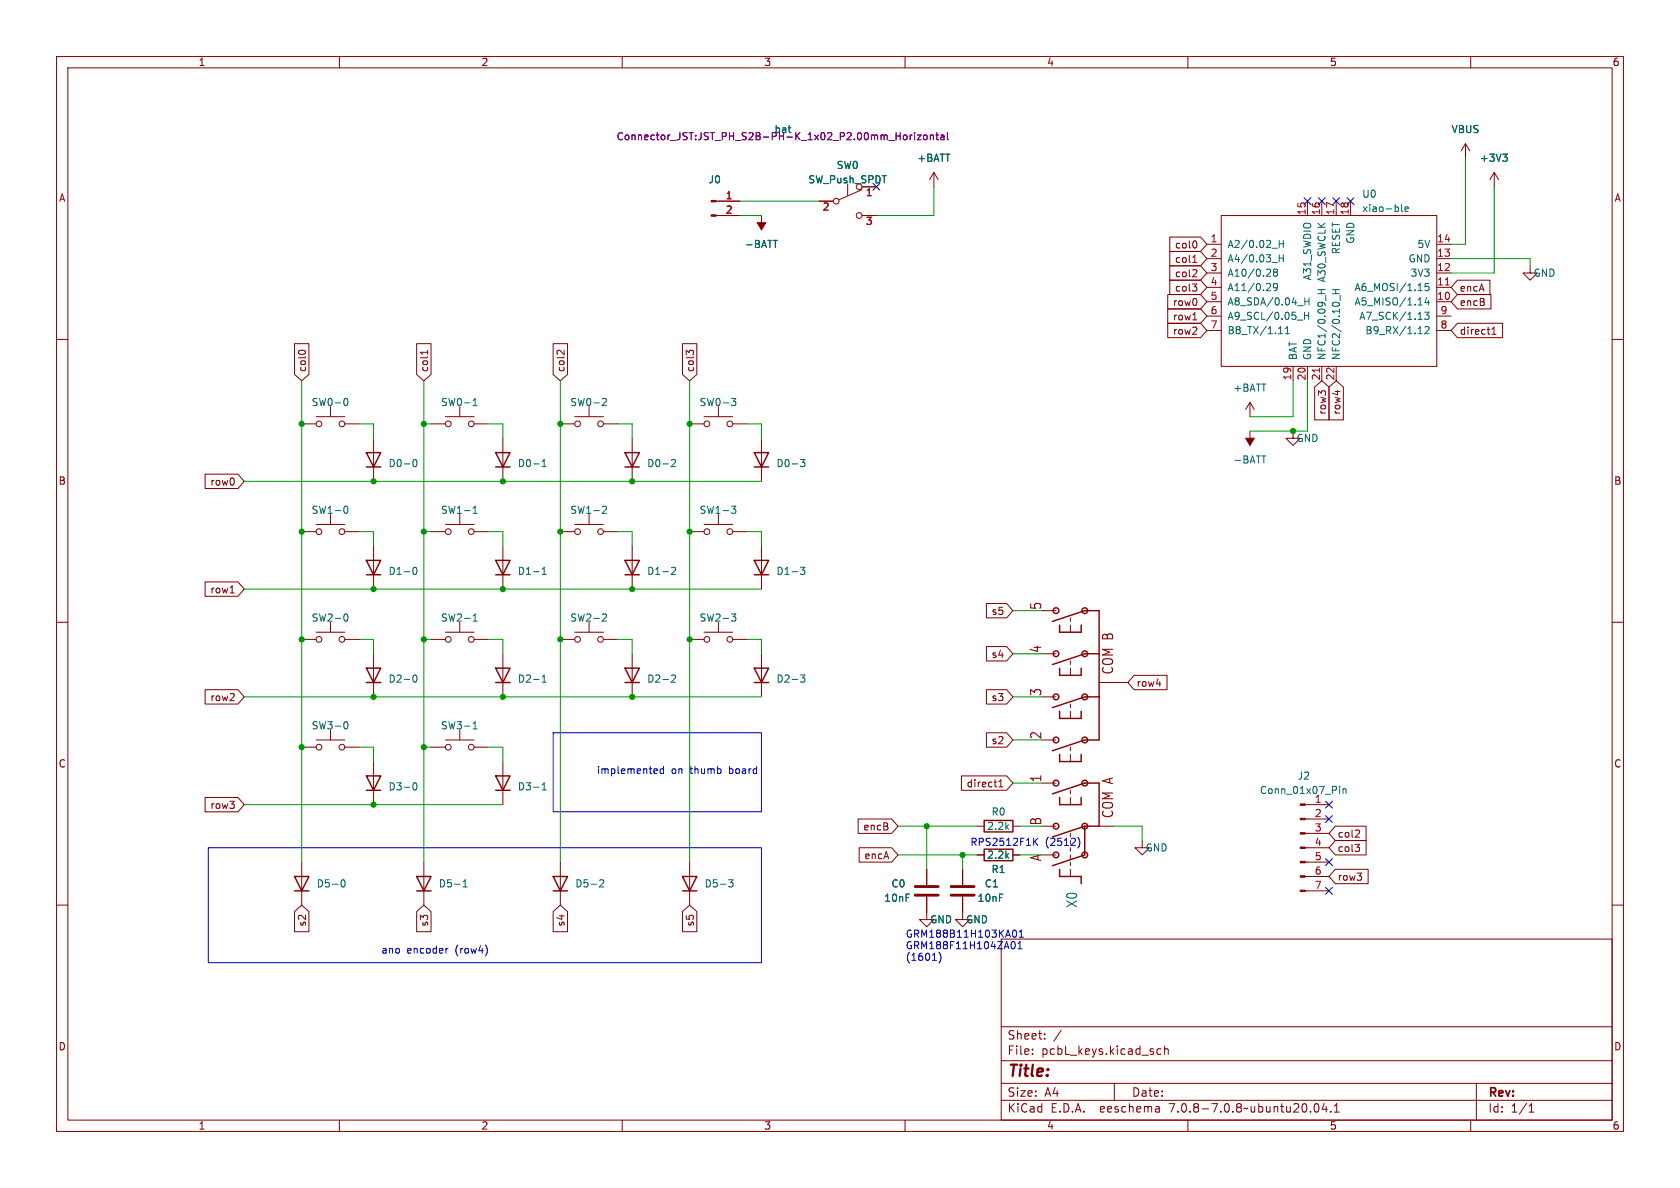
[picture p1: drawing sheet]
<svg xmlns="http://www.w3.org/2000/svg" width="297mm" height="210mm" viewBox="0 0 297 210" stroke-linecap="round" stroke-linejoin="round" font-family="sans-serif">
<g fill="none" stroke="#840000" stroke-width=".18">
<path d="M10 10h277v190h-277zM12 12h273v186h-273zM60 10v2M110 10v2M160 10v2M210 10v2M260 10v2M126.6 35.6h4.2M126.6 38.1h4.2M134.6 38.1v2.5M144.8 35.6h2.5M149.9 32.5v2"/>
<path d="M152.4 33.5l-4.1 1.8M152.4 38.1h2.5M165.1 30.5l-.8 1.3M165.1 30.5v2.5M165.1 30.5l.8 1.3M215.9 38.1h38.1v26.7h-38.1zM231.1 35.6v2.5M233.7 35.6v2.5M236.2 35.6v2.5M238.8 35.6v2.5M259.1 25.4l-.8 1.3M259.1 25.4v2.5"/>
<path d="M259.1 25.4l.7 1.3M264.2 30.5l-.8 1.3M264.2 30.5v2.5M264.2 30.5l.7 1.3M10 60h2M206.4 57.1h5.8l1.2 1.3-1.2 1.3h-5.8zM206.4 54.6h5.8l1.2 1.3-1.2 1.3h-5.8zM206.4 52.1h5.8l1.2 1.2-1.2 1.3h-5.8zM206.8 47h5.4l1.2 1.3-1.2 1.2h-5.4zM206.8 44.4h5.4l1.2 1.3-1.2 1.3h-5.4zM206.8 49.5h5.4l1.2 1.3-1.2 1.3h-5.4zM206.8 41.9h5.4l1.2 1.3-1.2 1.3h-5.4z"/>
<path d="M210.8 50.2h.8l-.4 .5M210.9 46.4h.7M210.9 56.6h.7M211.1 45.3l.1-.2v1.3M211.3 47.7l.3 .2-.1 .3-.7 .7h.8M211.3 50.7l.3 .2v.3l-.3 .3M211.4 42.6l.2 .5-.2 .7M213.4 43.2h2.5M213.4 53.3h2.5M213.4 50.8h2.5M213.4 48.3h2.5M213.4 45.7h2.5"/>
<path d="M213.4 55.9h2.5M213.4 58.4h2.5M254 43.2h2.5M254 53.3h2.5M254 50.8h2.5M254 48.3h2.5M254 45.7h2.5M254 55.9h2.5M254 58.4h2.5M257.7 49.5h5.7v2.6h-5.7l-1.2-1.3zM257.7 57.1h7.9v2.6h-7.9l-1.2-1.3zM257.7 52.1h5.9v2.5h-5.9l-1.2-1.3z"/>
<path d="M263.8 59.1h.7M263.8 58.2l.3-.4v1.3M270.5 47v1.3h1.3l-1.3 1.2-1.3-1.2h1.3M285 60h2M52.1 60.8h2.5v5.4l-1.3 1.1-1.2-1.1zM52.8 62.1l.4-.2 .7 .2M53.3 74.9h2.6M55.9 73.7h5.1M58.4 71.9v1.8M61 74.9h2.5M66 77.5v7.6M73.7 60.8h2.5v5.4l-1.3 1.1-1.2-1.1z"/>
<path d="M75.6 61.9v.7M75.6 62.3h-1.3l.2 .1M76.2 74.9h2.5M78.7 73.7h5.1M81.3 71.9v1.8M83.8 74.9h2.6M88.9 77.5v7.6M97.8 60.8h2.5v5.4l-1.2 1.1-1.3-1.1zM99.1 74.9h2.5M99.7 61.9v.8l-.7-.7-.3-.1-.2 .3M101.6 73.7h5.1M104.1 71.9v1.8"/>
<path d="M106.7 74.9h2.5M111.8 77.5v7.6M120.6 60.8h2.6v5.4l-1.3 1.1-1.3-1.1zM121.8 62.3l-.5-.4v.8M121.8 62.2l.2-.3h.3l.3 .3M121.9 74.9h2.6M124.5 73.7h5M127 71.9v1.8M129.5 74.9h2.6M134.6 77.5v7.6M221 71.1v2.6M221 76.2v2.5"/>
<path d="M221 71.1l-.8 1.3M221 71.1l.7 1.3M228.6 76.2v1.3h1.3l-1.3 1.2-1.3-1.2h1.3M228.6 64.8v2.5M231.1 64.8v2.5M232.4 68.4l1.3-1.1 1.3 1.1v5.8h-2.6zM233.7 64.8v2.5M234.9 68.4l1.3-1.1 1.3 1.1v5.8h-2.6zM236.2 64.8v2.5M236.5 69v.8M36.3 83.8h5.8l1.1 1.3-1.1 1.3h-5.8zM53.3 94h2.6"/>
<path d="M55.9 92.7h5.1M58.4 90.9v1.8M61 94h2.5M66 96.5v7.6M76.2 94h2.5M78.7 92.7h5.1M81.3 90.9v1.8M83.8 94h2.6M88.9 96.5v7.6M99.1 94h2.5M101.6 92.7h5.1M104.1 90.9v1.8"/>
<path d="M106.7 94h2.5M111.8 96.5v7.6M121.9 94h2.6M124.5 92.7h5M127 90.9v1.8M129.5 94h2.6M134.6 96.5v7.6M10 110h2M36.3 102.9h5.8l1.1 1.2-1.1 1.3h-5.8zM40.7 104.8h.7M53.3 113h2.6M55.9 111.8h5.1"/>
<path d="M58.4 110v1.8M61 113h2.5M66 115.6v7.6M76.2 113h2.5M78.7 111.8h5.1M81.3 110v1.8M83.8 113h2.6M88.9 115.6v7.6M99.1 113h2.5M101.6 111.8h5.1M104.1 110v1.8M106.7 113h2.5"/>
<path d="M111.8 115.6v7.6M121.9 113h2.6M124.5 111.8h5M127 110v1.8M129.5 113h2.6M134.6 115.6v7.6M174.4 106.7h3.6l1.1 1.3-1.1 1.2h-3.6zM174.4 114.3h3.6l1.1 1.3-1.1 1.2h-3.6zM184.1 115.6h2.6M184.1 108h2.6M189.2 109.2v.7M189.2 110.5v1.3"/>
<path d="M189.2 116.8v.7M189.2 118.1v1.3M200.5 119.4h5.8v2.5h-5.8l-1.1-1.2zM285 110h2M36.3 121.9h5.8l1.1 1.3-1.1 1.3h-5.8zM53.3 132.1h2.6M55.9 130.8h5.1M58.4 129v1.8M61 132.1h2.5M66 134.6v7.6M76.2 132.1h2.5M78.7 130.8h5.1"/>
<path d="M81.3 129v1.8M83.8 132.1h2.6M88.9 134.6v7.6M170 137.2h8l1.1 1.2-1.1 1.3h-8zM174.4 129.5h3.6l1.1 1.3-1.1 1.3h-3.6zM174.4 121.9h3.6l1.1 1.3-1.1 1.3h-3.6zM176.6 139.1h.7M176.6 138.2l.3-.4v1.3M184.1 138.4h2.6M184.1 130.8h2.6M184.1 123.2h2.6M189.2 124.5v.6"/>
<path d="M189.2 125.7v1.3M189.2 132.1v.6M189.2 133.4v1.2M189.2 139.7v.6M194.3 120.7h5.1M204.4 120.9h.8M10 160h2M36.3 141h5.8l1.1 1.2-1.1 1.3h-5.8zM53.3 152.4v7.6M74.9 152.4v7.6M99.1 152.4v7.6M121.9 152.4v7.6"/>
<path d="M151.7 144.8h5.9l1.1 1.3-1.1 1.2h-5.9zM151.9 149.9h5.7l1.1 1.2-1.1 1.3h-5.7zM163.8 158.5v4.1h1.3l-1.3 1.2-1.2-1.2h1.2M163.8 153.7v2.8M170.2 158.5v4.1h1.2l-1.2 1.2-1.3-1.2h1.3M170.2 153.7v2.8M172.7 151.1h1.3M172.7 146.1h1.3M179.1 151.1h1.2M179.1 146.1h1.2M184.1 151.1h2.6M184.1 146.1h2.6"/>
<path d="M189.2 141v1.2M189.2 147.3v.7M189.2 151.1v.7M189.2 152.4v.6M189.2 153.7v1.2M194.3 146.1h2.5M201.9 148.6v1.3h1.3l-1.3 1.2-1.2-1.2h1.2M230.7 157.5h4.2M230.7 154.9h4.2M230.7 152.4h4.2M230.7 149.9h4.2M230.7 147.3h4.2"/>
<path d="M230.7 144.8h4.2M230.7 142.2h4.2M236.1 148.6h5.4v2.5h-5.4l-1.2-1.2zM236.1 153.7h5.8v2.5h-5.8l-1.2-1.3zM236.1 146h5.4v2.6h-5.4l-1.2-1.3zM239.6 149.3h.7l-.4 .4M240.1 149.7l.2 .3v.3l-.2 .2M240.1 146.7l.2 .3v.3l-.7 .7h.7M285 160h2M52.1 161.1l1.2-1.1 1.3 1.1v3.6h-2.5zM73.7 161.1l1.2-1.1 1.3 1.1v3.6h-2.5zM97.8 161.1l1.3-1.1 1.2 1.1v3.6h-2.5z"/>
<path d="M120.6 161.1l1.3-1.1 1.3 1.1v3.6h-2.6zM177 166h108v32h-108zM60 198v2M110 198v2M160 198v2M177 194.5h108M177 191.5h108M177 187.5h108M177 181.5h108M182.5 186.3v.1M182.5 185.5v.1M184.7 183.6v.1"/>
<path d="M184.7 182.8v.1M187.6 182.1l-1.3 2M197 191.5v3M204.5 186.1l.3 .3 .4-.1M204.9 195.7l.1 .9M205 196.5l-.2 .1M205 196h-.2M205.2 185.5l-.4-.1-.3 .3M205.9 185.5l.2-.1 .4 .1v.9M205.9 184.9v1.5M210 198v2M232.5 195.2l.2-.1a.81 .81 0 0 1 .6 .6 .81 .81 0 0 1-.3 .8l-.2 .1a.81 .81 0 0 1-.3-1.4z"/>
<path d="M234.1 195l-.4 1.1h1M234.5 195.6v1M235.2 196.5v.1M235.9 196.6h.8M235.9 195.5l.4-.4v1.5M260 198v2M261 191.5v6.5M270.3 196.6h.9M270.3 195.5l.4-.4v1.5"/>
<circle cx="147.8" cy="35.6" r=".51"/>
<circle cx="151.9" cy="38.1" r=".51"/>
<circle cx="151.9" cy="33" r=".51"/>
<circle cx="56.4" cy="74.9" r=".51"/>
<circle cx="60.5" cy="74.9" r=".51"/>
<circle cx="79.2" cy="74.9" r=".51"/>
<circle cx="83.3" cy="74.9" r=".51"/>
<circle cx="102.1" cy="74.9" r=".51"/>
<circle cx="106.2" cy="74.9" r=".51"/>
<circle cx="125" cy="74.9" r=".51"/>
<circle cx="129" cy="74.9" r=".51"/>
<circle cx="56.4" cy="94" r=".51"/>
<circle cx="60.5" cy="94" r=".51"/>
<circle cx="79.2" cy="94" r=".51"/>
<circle cx="83.3" cy="94" r=".51"/>
<circle cx="102.1" cy="94" r=".51"/>
<circle cx="106.2" cy="94" r=".51"/>
<circle cx="125" cy="94" r=".51"/>
<circle cx="129" cy="94" r=".51"/>
<circle cx="56.4" cy="113" r=".51"/>
<circle cx="60.5" cy="113" r=".51"/>
<circle cx="79.2" cy="113" r=".51"/>
<circle cx="83.3" cy="113" r=".51"/>
<circle cx="102.1" cy="113" r=".51"/>
<circle cx="106.2" cy="113" r=".51"/>
<circle cx="125" cy="113" r=".51"/>
<circle cx="129" cy="113" r=".51"/>
<circle cx="56.4" cy="132.1" r=".51"/>
<circle cx="60.5" cy="132.1" r=".51"/>
<circle cx="79.2" cy="132.1" r=".51"/>
<circle cx="83.3" cy="132.1" r=".51"/>
</g>
<g fill="none" stroke="#840000" stroke-width=".25">
<path d="M64.8 99.1h2.5l-1.3 2.5zM64.8 80h2.5l-1.3 2.6zM64.8 82.6h2.5M87.6 99.1h2.6l-1.3 2.5zM87.6 80h2.6l-1.3 2.6zM87.6 82.6h2.6M110.5 99.1h2.5l-1.2 2.5zM110.5 80h2.5l-1.2 2.6zM110.5 82.6h2.5M133.3 80h2.6l-1.3 2.6zM133.3 99.1h2.6l-1.3 2.5zM133.3 82.6h2.6"/>
<path d="M64.8 118.1h2.5l-1.3 2.6zM64.8 101.6h2.5M87.6 118.1h2.6l-1.3 2.6zM87.6 101.6h2.6M110.5 118.1h2.5l-1.2 2.6zM110.5 101.6h2.5M133.3 118.1h2.6l-1.3 2.6zM133.3 101.6h2.6M186.1 109.9l5.7-1.9h2.5v22.8h-2.5l-5.7 1.9M187.3 110.5v1.3h3.8v-1.3M187.3 118.1v1.3h3.8v-1.3M194.3 115.6h-2.5l-5.7 1.9"/>
<path d="M64.8 137.2h2.5l-1.3 2.5zM64.8 120.7h2.5M64.8 139.7h2.5M87.6 137.2h2.6l-1.3 2.5zM87.6 120.7h2.6M87.6 139.7h2.6M110.5 120.7h2.5M133.3 120.7h2.6M187.3 125.7v1.3h3.8v-1.3M187.3 133.4v1.2h3.8v-1.2M194.3 123.2h-2.5l-5.7 1.9M52.1 154.9h2.5l-1.3 2.6z"/>
<path d="M52.1 157.5h2.5M73.7 154.9h2.5l-1.3 2.6zM73.7 157.5h2.5M97.8 154.9h2.5l-1.2 2.6zM97.8 157.5h2.5M120.6 154.9h2.6l-1.3 2.6zM120.6 157.5h2.6M174 150.1h5.1v2h-5.1zM174 145h5.1v2.1h-5.1zM186.1 140.3l5.7-1.9h2.5v7.7h-2.5M187.3 141v1.2h3.8v-1.2M187.3 153.7v1.2h3.8v1.3"/>
<path d="M191.8 146.1v5l-5.7 1.9M191.8 146.1l-5.7 1.9"/>
<circle cx="186.7" cy="115.6" r=".51"/>
<circle cx="186.7" cy="108" r=".51"/>
<circle cx="191.8" cy="108" r=".51"/>
<circle cx="191.8" cy="115.6" r=".51"/>
<circle cx="186.7" cy="123.2" r=".51"/>
<circle cx="186.7" cy="130.8" r=".51"/>
<circle cx="186.7" cy="138.4" r=".51"/>
<circle cx="191.8" cy="123.2" r=".51"/>
<circle cx="191.8" cy="138.4" r=".51"/>
<circle cx="191.8" cy="130.8" r=".51"/>
<circle cx="186.7" cy="146.1" r=".51"/>
<circle cx="186.7" cy="151.1" r=".51"/>
<circle cx="191.8" cy="146.1" r=".51"/>
<circle cx="191.8" cy="151.1" r=".51"/>
</g>
<g fill="none" stroke="#006464" stroke-width=".18">
<path d="M247.8 36.1v1.1l.2 .2M248.4 37l.6-.1-.1-.3h-.3l-.2 .1v.6h.5M265.7 27.2h.8l-.5 .5M266.2 27.7l.3 .3v.3l-.3 .2M136.7 42.5h.7M224.5 50.2l.1 .2v.3l-.8 .7h.8M224.5 47.6l.1 .2v.3l-.8 .7h.8M224.9 43.9h.9M224.9 46.4h.9M225.4 48.1l-.3 .3 .1 .3 .2 .1h.3l.1-.2v-.2l-.2-.3M225.4 48.1l-.3-.2 .3-.3h.2l.2 .2-.2 .3M225.4 48.1h.2"/>
<path d="M225.8 50.7l-.2 .2-.4-.1-.1-.1 .1-.5 .4-.1 .2 .1a.84 .84 0 0 1-.3 1.2h-.3M226 59h.8M226.1 42.5v1.3M226.1 45v1.3M226.1 43.1h.8M226.1 45.6h.8M226.9 42.5v1.3M226.9 45v1.3M227.2 59h.8M227.2 58.1l.4-.4v1.3M229.4 56.6h.9M229.4 54h1"/>
<path d="M230.6 55.2v1.3M230.6 55.8h.7M230.7 52.6v1.3M230.7 53.3h.7M231.3 55.2v1.3M231.4 52.6v1.3M233 51.9h1.3M233 51.2h1.3M233.6 51.2v.7M234.4 52.2v1M235.5 51.9h1.3M235.5 51.2h1.3"/>
<path d="M236.1 51.2v.7M236.9 52.2v1M250.7 59h.7M251.9 55.2h.7l-.4 .5 .4 .1v.5l-.2 .2-.5-.2M251.9 57.9l.5-.2 .2 .4-.7 .9h.7M252.2 52.6l-.3 .9h.8M252.5 53.1v.8M252.6 50.1h-.6l-.1 .6 .2-.1 .4 .1 .1 .1v.5l-.2 .1-.5-.1M60.9 70.6l.2-.2a.68 .68 0 0 1 .4 .7 .68 .68 0 0 1-.4 .6l-.2-.1M83.6 71.7h.8M83.6 70.8l.4-.4v1.3M106.6 70.5l.4-.1 .2 .4-.8 .9h.8"/>
<path d="M129.3 70.4h.8l-.4 .5 .3 .1 .1 .5-.3 .2h-.3M60.9 89.6l.2-.1a.68 .68 0 0 1 .4 .6 .68 .68 0 0 1-.4 .6l-.2-.1M73.2 81.3l.1-.1a.68 .68 0 0 1 .4 .7 .68 .68 0 0 1-.4 .6 .84 .84 0 0 1-.1-1.2zM83.6 89.8l.4-.3v1.2M83.6 90.7h.8M95.8 81.6l.4-.4v1.3M95.8 82.5h.8M106.6 89.5h.4l.2 .3-.8 .9h.8M118.7 81.3l.5-.1 .2 .4-.8 .9h.8M129.3 89.5h.8l-.4 .5 .3 .1 .1 .4-.3 .2h-.3M141.5 81.2h.8l-.4 .5 .3 .1v.6l-.2 .1-.5-.1M223.1 80.6h.7"/>
<path d="M60.9 108.7l.2-.2a.68 .68 0 0 1 .4 .7 .68 .68 0 0 1-.4 .6l-.2-.1M73.2 119.4l.1-.1a.68 .68 0 0 1 .4 .7 .68 .68 0 0 1-.4 .6 .84 .84 0 0 1-.1-1.2zM73.2 100.3h.1a.68 .68 0 0 1 .4 .6 .68 .68 0 0 1-.4 .6 .84 .84 0 0 1-.1-1.2zM83.6 108.9l.4-.4v1.3M83.6 109.8h.8M95.8 100.6l.4-.3v1.2M95.8 119.7l.4-.4v1.3M95.8 101.5h.8M106.6 108.6l.4-.1 .2 .4-.8 .9h.8M118.7 119.4l.5-.1 .2 .4-.8 .9h.8M118.7 100.4l.5-.1 .2 .3-.8 .9h.8M129.3 108.5h.8l-.4 .5 .3 .1 .1 .5-.3 .2h-.3"/>
<path d="M141.5 119.3h.8l-.4 .5 .3 .1v.6l-.2 .1-.5-.1M141.5 100.3h.8l-.4 .5 .3 .1v.5l-.2 .1-.5-.1M60.9 127.7l.2-.1a.68 .68 0 0 1 .4 .6 .68 .68 0 0 1-.4 .6l-.2-.1M73.2 138.4h.1a.68 .68 0 0 1 .4 .6 .68 .68 0 0 1-.4 .6 .84 .84 0 0 1-.1-1.2zM83.6 128.8h.8M83.6 127.9l.4-.3v1.2M95.8 120.6h.8M95.8 138.7l.4-.3v1.2M95.8 139.6h.8M236.8 139v.1M236.8 139.4v.9M237.4 139.4v.9"/>
<path d="M237.4 139.6l.2-.2 .3 .1 .1 .8M60.5 155.6l.1-.1a.68 .68 0 0 1 .4 .7 .68 .68 0 0 1-.4 .6 .84 .84 0 0 1-.1-1.2zM81.9 156.8h.7M81.9 155.9l.3-.4v1.3M106 155.6l.5-.1 .2 .4-.8 .9h.8M128.8 155.5h.8l-.4 .5 .3 .1v.6l-.2 .1-.5-.1"/>
</g>
<path d="M255.5 50.4h.7M233.3 65.1v.7" fill="none" stroke="#a90000" stroke-width=".18"/>
<g fill="#840000" stroke="#840000" stroke-width=".18">
<path d="M125.7 38h.9v.2h-.9z"/>
<path d="M125.7 35.4h.9v.3h-.9z"/>
<path d="M133.9 39.4h1.5l-.8 1.2z"/>
<path d="M220.2 77.5h1.5l-.7 1.2z"/>
<path d="M229.9 157.4h.8v.2h-.8z"/>
<path d="M229.9 154.8h.8v.3h-.8z"/>
<path d="M229.9 152.3h.8v.2h-.8z"/>
<path d="M229.9 149.7h.8v.3h-.8z"/>
<path d="M229.9 147.2h.8v.2h-.8z"/>
<path d="M229.9 144.7h.8v.2h-.8z"/>
<path d="M229.9 142.1h.8v.3h-.8z"/>
</g>
<g fill="none" stroke="#840084" stroke-width=".18">
<path d="M160.1 23.9l.3 .2v.4l-.3 .2M160.9 23.9v.8M161.3 23.9l-.4 .2M161.7 23.4v.2M161.7 23.9v.8M162.2 23.9h.6l-.6 .8h.6M163.3 24l.2-.1 .4 .1v.5l-.1 .1-.3 .1-.2-.1zM164.5 24l.1-.1h.3l.1 .8M164.5 23.9v.8M165.4 23.9h.5M165.6 23.4v1.1l.3 .2M166.3 23.9h.5l.1 .8"/>
<path d="M166.9 24.2h-.4l-.2 .2 .2 .3 .4-.1M167.5 23.4v1.1l.2 .2"/>
</g>
<path d="M161.8 156.7h4.1M161.8 158.2h4.1M168.1 156.7h4.1M168.1 158.2h4.1" fill="none" stroke="#840000" stroke-width=".51"/>
<g fill="none" stroke="#0000c2" stroke-width=".18">
<path d="M97.8 129.5h36.8v14h-36.8zM116 135.9l.2 .3-.6 .1M116.2 136.7h-.2M117.3 135.5v1.2M117.3 136l-.4-.1-.2 .2 .1 .6h.5M36.8 149.9h97.8v20.3h-97.8zM182.9 148.7l.6 .7M183.5 148.2l-.8 .7M190.5 148a1.46 1.46 0 0 1 0 1.9M79.2 167.6l-.3 .2M86.1 167.6v.8M166 168.4a1.47 1.47 0 0 1 0 1.9"/>
<path d="M178.9 166.6l.1-.1a.68 .68 0 0 1 .5 .6 .68 .68 0 0 1-.5 .6l-.1-.1M179 164.6l.3-.2a.68 .68 0 0 1 .4 .6 .68 .68 0 0 1-.4 .7l-.3-.3M180 167.7h.7M180 166.8l.3-.3v1.2M180.2 165.7h.7M180.2 164.8l.4-.4v1.3"/>
</g>
<g fill="none" stroke="#009600" stroke-width=".18">
<path d="M130.8 38.1h3.8M130.8 35.6h14M165.1 33v5.1h-10.2M259.1 27.9v15.3h-2.6M264.2 33v15.3h-7.7M256.5 45.7h14v1.3M53.3 67.3v85.1M63.5 74.9h2.5v2.6M74.9 67.3v85.1M74.9 74.9h1.3M86.4 74.9h2.5v2.6M99.1 67.3v85.1"/>
<path d="M109.2 74.9h2.6v2.6M121.9 67.3v85.1M132.1 74.9h2.5v2.6M228.6 67.3v6.4h-7.6M231.1 67.3v8.9h-10.1M43.2 85.1h91.4M63.5 94h2.5v2.5M74.9 94h1.3M86.4 94h2.5v2.5M109.2 94h2.6v2.5M132.1 94h2.5v2.5M43.2 104.1h91.4"/>
<path d="M63.5 113h2.5v2.6M74.9 113h1.3M86.4 113h2.5v2.6M109.2 113h2.6v2.6M132.1 113h2.5v2.6M179.1 108h5M179.1 115.6h5M43.2 123.2h91.4M63.5 132.1h2.5v2.5M74.9 132.1h1.3M86.4 132.1h2.5v2.5M179.1 123.2h5"/>
<path d="M179.1 138.4h5M179.1 130.8h5M43.2 142.2h45.7M158.7 151.1h14M158.7 146.1h14M163.8 146.1v7.6M170.2 151.1v2.6M180.3 151.1h3.8M180.3 146.1h3.8M196.8 146.1h5.1v2.5"/>
</g>
<g fill="none" stroke="#000084" stroke-width=".18">
<path d="M154.3 32.4l1.2 1.2M155.5 32.4l-1.2 1.2M230.5 35l1.2 1.2M231.7 35l-1.2 1.2M233.1 35l1.2 1.2M234.3 35l-1.2 1.2M235.6 35l1.2 1.2M236.8 35l-1.2 1.2M238.2 35l1.2 1.2M239.4 35l-1.2 1.2M234.3 141.6l1.3 1.2M234.3 144.2l1.3 1.2"/>
<path d="M234.3 151.8l1.3 1.2M234.3 156.9l1.3 1.2M235.6 141.6l-1.3 1.2M235.6 144.2l-1.3 1.2M235.6 151.8l-1.3 1.2M235.6 156.9l-1.3 1.2"/>
</g>
<g fill="#009600" stroke="#009600" stroke-width=".18">
<circle cx="74.9" cy="94" r=".46"/>
<circle cx="66" cy="85.1" r=".46"/>
<circle cx="66" cy="104.1" r=".46"/>
<circle cx="88.9" cy="123.2" r=".46"/>
<circle cx="53.3" cy="74.9" r=".46"/>
<circle cx="74.9" cy="74.9" r=".46"/>
<circle cx="53.3" cy="94" r=".46"/>
<circle cx="228.6" cy="76.2" r=".46"/>
<circle cx="111.8" cy="85.1" r=".46"/>
<circle cx="121.9" cy="94" r=".46"/>
<circle cx="88.9" cy="85.1" r=".46"/>
<circle cx="121.9" cy="74.9" r=".46"/>
<circle cx="99.1" cy="74.9" r=".46"/>
<circle cx="170.2" cy="151.1" r=".46"/>
<circle cx="163.8" cy="146.1" r=".46"/>
<circle cx="53.3" cy="113" r=".46"/>
<circle cx="66" cy="123.2" r=".46"/>
<circle cx="74.9" cy="113" r=".46"/>
<circle cx="99.1" cy="113" r=".46"/>
<circle cx="66" cy="142.2" r=".46"/>
<circle cx="53.3" cy="132.1" r=".46"/>
<circle cx="74.9" cy="132.1" r=".46"/>
<circle cx="111.8" cy="104.1" r=".46"/>
<circle cx="121.9" cy="113" r=".46"/>
<circle cx="88.9" cy="104.1" r=".46"/>
<circle cx="99.1" cy="94" r=".46"/>
<circle cx="111.8" cy="123.2" r=".46"/>
</g>
<text font-size="2.8" fill="#840000" x="178" y="190.9">Title:</text>
<g font-size="2.5" fill="#840000">
<text x="184.3" y="108" transform="rotate(-90 184.3 108)">5</text>
<text x="184.3" y="115.6" transform="rotate(-90 184.3 115.6)">4</text>
<text x="197" y="119.4" transform="rotate(-90 197 119.4)">COM B</text>
<text x="184.3" y="123.2" transform="rotate(-90 184.3 123.2)">3</text>
<text x="184.3" y="130.8" transform="rotate(-90 184.3 130.8)">2</text>
<text x="184.3" y="138.4" transform="rotate(-90 184.3 138.4)">1</text>
<text x="184.3" y="146.1" transform="rotate(-90 184.3 146.1)">B</text>
<text x="197" y="144.8" transform="rotate(-90 197 144.8)">COM A</text>
<text x="184.3" y="152.4" transform="rotate(-90 184.3 152.4)">A</text>
</g>
<text font-size="2.5" fill="#006464" x="190.6" y="160.6" transform="rotate(-90 190.6 160.6)">X0</text>
<g font-size="2.1" fill="#840000">
<text x="178" y="184">Sheet:</text>
<text x="178" y="186.7">File:</text>
<text x="184.1" y="186.7">pcbL_keys.kicad_sch</text>
<text x="178" y="196.9">KiCad</text>
<text x="178" y="194.1">Size:</text>
<text x="184.7" y="194.1">A4</text>
<text x="185.7" y="196.9">E.D.A.</text>
<text x="194.6" y="196.9">eeschema</text>
<text x="200" y="194.1">Date:</text>
<text x="207" y="196.9">7.0.8-7.0.8~ubuntu20.04.1</text>
<text x="263" y="194.3">Rev:</text>
<text x="263" y="196.9">Id:</text>
<text x="267.1" y="196.9">1/1</text>
</g>
<g font-size="1.8" fill="#840000">
<text x="35" y="11.9">1</text>
<text x="85" y="11.9">2</text>
<text x="135" y="11.9">3</text>
<text x="185" y="11.9">4</text>
<text x="235" y="11.9">5</text>
<text x="285" y="11.9">6</text>
<text x="10.3" y="35.9">A</text>
<text x="142.8" y="32.6">SW_Push_SPDT</text>
<text x="285.3" y="35.9">A</text>
<text x="207.6" y="46.7">col1</text>
<text x="207.6" y="44.1">col0</text>
<text x="207.6" y="49.2">col2</text>
<text x="207.6" y="51.8">col3</text>
<text x="258" y="51.8">encA</text>
<text x="207.3" y="59.4">row2</text>
<text x="207.3" y="56.8">row1</text>
<text x="207.3" y="54.3">row0</text>
<text x="258" y="59.4">direct1</text>
<text x="258" y="54.3">encB</text>
<text x="54.3" y="65.9" transform="rotate(-90 54.3 65.9)">col0</text>
<text x="75.9" y="65.9" transform="rotate(-90 75.9 65.9)">col1</text>
<text x="100" y="65.9" transform="rotate(-90 100 65.9)">col2</text>
<text x="122.9" y="65.9" transform="rotate(-90 122.9 65.9)">col3</text>
<text x="234.6" y="73.4" transform="rotate(-90 234.6 73.4)">row3</text>
<text x="237.2" y="73.4" transform="rotate(-90 237.2 73.4)">row4</text>
<text x="10.3" y="85.9">B</text>
<text x="37.1" y="86">row0</text>
<text x="285.3" y="85.9">B</text>
<text x="37.1" y="105.1">row1</text>
<text x="175.2" y="108.9">s5</text>
<text x="175.2" y="116.5">s4</text>
<text x="37.1" y="124.1">row2</text>
<text x="175.2" y="124.1">s3</text>
<text x="200.8" y="121.6">row4</text>
<text x="175.2" y="131.8">s2</text>
<text x="10.3" y="135.9">C</text>
<text x="285.3" y="135.9">C</text>
<text x="37.1" y="143.2">row3</text>
<text x="170.8" y="139.4">direct1</text>
<text x="152.5" y="147">encB</text>
<text x="236.4" y="148.3">col2</text>
<text x="152.7" y="152.1">encA</text>
<text x="236.4" y="150.8">col3</text>
<text x="236.4" y="155.9">row3</text>
<text x="54.3" y="163.9" transform="rotate(-90 54.3 163.9)">s2</text>
<text x="75.9" y="163.9" transform="rotate(-90 75.9 163.9)">s3</text>
<text x="100" y="163.9" transform="rotate(-90 100 163.9)">s4</text>
<text x="122.9" y="163.9" transform="rotate(-90 122.9 163.9)">s5</text>
<text x="10.3" y="185.9">D</text>
<text x="285.3" y="185.9">D</text>
<text x="35" y="199.9">1</text>
<text x="85" y="199.9">2</text>
<text x="135" y="199.9">3</text>
<text x="185" y="199.9">4</text>
<text x="235" y="199.9">5</text>
<text x="285" y="199.9">6</text>
</g>
<g font-size="1.8" fill="#840084">
<text x="136.8" y="23.7">bat</text>
<text x="108.9" y="25">Connector_JST:JST_PH_S2B-PH-K_1x02_P2.00mm_Horizontal</text>
</g>
<g font-size="1.8" fill="#006464">
<text x="256.5" y="23.7">VBUS</text>
<text x="162.1" y="28.8">+BATT</text>
<text x="261.5" y="28.8">+3V3</text>
<text x="125.2" y="32.6">J0</text>
<text x="147.8" y="30.1">SW0</text>
<text x="240.7" y="35.2">U0</text>
<text x="240.7" y="37.7">xiao-ble</text>
<text x="131.6" y="44">-BATT</text>
<text x="216.9" y="44">A2/0.02_H</text>
<text x="216.9" y="46.6">A4/0.03_H</text>
<text x="237.1" y="45.1" transform="rotate(-90 237.1 45.1)">RESET</text>
<text x="239.6" y="43.2" transform="rotate(-90 239.6 43.2)">GND</text>
<text x="248.9" y="46.6">GND</text>
<text x="250.5" y="44">5V</text>
<text x="216.9" y="49.1">A10/0.28</text>
<text x="216.9" y="51.7">A11/0.29</text>
<text x="232" y="49.7" transform="rotate(-90 232 49.7)">A31_SWDIO</text>
<text x="234.5" y="50" transform="rotate(-90 234.5 50)">A30_SWCLK</text>
<text x="239.4" y="51.7">A6_MOSI/1.15</text>
<text x="249.3" y="49.1">3V3</text>
<text x="271" y="49.1">GND</text>
<text x="216.9" y="54.2">A8_SDA/0.04_H</text>
<text x="216.9" y="56.7">A9_SCL/0.05_H</text>
<text x="216.9" y="59.3">B8_TX/1.11</text>
<text x="239.4" y="54.2">A5_MISO/1.14</text>
<text x="240.2" y="56.7">A7_SCK/1.13</text>
<text x="241.3" y="59.3">B9_RX/1.12</text>
<text x="229.5" y="63.8" transform="rotate(-90 229.5 63.8)">BAT</text>
<text x="232" y="63.8" transform="rotate(-90 232 63.8)">GND</text>
<text x="234.5" y="63.8" transform="rotate(-90 234.5 63.8)">NFC1/0.09_H</text>
<text x="237.1" y="63.8" transform="rotate(-90 237.1 63.8)">NFC2/0.10_H</text>
<text x="55" y="72">SW0-0</text>
<text x="77.9" y="72">SW0-1</text>
<text x="100.7" y="72">SW0-2</text>
<text x="123.6" y="72">SW0-3</text>
<text x="217.9" y="69.4">+BATT</text>
<text x="68.6" y="82.8">D0-0</text>
<text x="91.4" y="82.8">D0-1</text>
<text x="114.3" y="82.8">D0-2</text>
<text x="137.2" y="82.8">D0-3</text>
<text x="217.9" y="82.1">-BATT</text>
<text x="229.1" y="78.3">GND</text>
<text x="55" y="91">SW1-0</text>
<text x="77.9" y="91">SW1-1</text>
<text x="100.7" y="91">SW1-2</text>
<text x="123.6" y="91">SW1-3</text>
<text x="68.6" y="101.8">D1-0</text>
<text x="91.4" y="101.8">D1-1</text>
<text x="114.3" y="101.8">D1-2</text>
<text x="137.2" y="101.8">D1-3</text>
<text x="55" y="110.1">SW2-0</text>
<text x="77.9" y="110.1">SW2-1</text>
<text x="100.7" y="110.1">SW2-2</text>
<text x="123.6" y="110.1">SW2-3</text>
<text x="68.6" y="120.9">D2-0</text>
<text x="91.4" y="120.9">D2-1</text>
<text x="114.3" y="120.9">D2-2</text>
<text x="137.2" y="120.9">D2-3</text>
<text x="55" y="129.1">SW3-0</text>
<text x="77.9" y="129.1">SW3-1</text>
<text x="68.6" y="139.9">D3-0</text>
<text x="91.4" y="139.9">D3-1</text>
<text x="222.6" y="140.6">Conn_01x07_Pin</text>
<text x="229.3" y="138">J2</text>
<text x="232.3" y="142">1</text>
<text x="174.4" y="146.9">2.2k</text>
<text x="175.2" y="144.4">R0</text>
<text x="174.4" y="152">2.2k</text>
<text x="175.2" y="154.5">R1</text>
<text x="202.4" y="150.7">GND</text>
<text x="55.9" y="157.1">D5-0</text>
<text x="77.5" y="157.1">D5-1</text>
<text x="101.6" y="157.1">D5-2</text>
<text x="124.5" y="157.1">D5-3</text>
<text x="156.2" y="159.6">10nF</text>
<text x="157.5" y="157.1">C0</text>
<text x="172.7" y="159.6">10nF</text>
<text x="174" y="157.1">C1</text>
<text x="164.3" y="163.4">GND</text>
<text x="170.7" y="163.4">GND</text>
</g>
<g font-size="1.8" fill="#a90000">
<text x="128.2" y="35.3">1</text>
<text x="153" y="35">1</text>
<text x="128.2" y="37.8">2</text>
<text x="145.3" y="37.5">2</text>
<text x="153" y="40.1">3</text>
<text x="230.9" y="38.1" transform="rotate(-90 230.9 38.1)">15</text>
<text x="233.4" y="38.1" transform="rotate(-90 233.4 38.1)">16</text>
<text x="236" y="38.1" transform="rotate(-90 236 38.1)">17</text>
<text x="238.5" y="38.1" transform="rotate(-90 238.5 38.1)">18</text>
<text x="213.9" y="42.9">1</text>
<text x="213.9" y="45.5">2</text>
<text x="254" y="45.5">13</text>
<text x="254" y="42.9">14</text>
<text x="213.9" y="48">3</text>
<text x="213.9" y="50.5">4</text>
<text x="213.9" y="53.1">5</text>
<text x="254" y="53.1">10</text>
<text x="254" y="50.5">11</text>
<text x="254" y="48">12</text>
<text x="213.9" y="55.6">6</text>
<text x="213.9" y="58.2">7</text>
<text x="254.6" y="58.2">8</text>
<text x="254.6" y="55.6">9</text>
<text x="228.3" y="67.4" transform="rotate(-90 228.3 67.4)">19</text>
<text x="230.9" y="67.4" transform="rotate(-90 230.9 67.4)">20</text>
<text x="233.4" y="67.4" transform="rotate(-90 233.4 67.4)">21</text>
<text x="236" y="67.4" transform="rotate(-90 236 67.4)">22</text>
<text x="232.3" y="144.5">2</text>
<text x="232.3" y="147.1">3</text>
<text x="232.3" y="149.6">4</text>
<text x="232.3" y="152.1">5</text>
<text x="232.3" y="154.7">6</text>
<text x="232.3" y="157.2">7</text>
</g>
<g font-size="1.8" fill="#0000c2">
<text x="105.4" y="136.9">implemented</text>
<text x="118.7" y="136.9">on</text>
<text x="122.1" y="136.9">thumb</text>
<text x="129.2" y="136.9">board</text>
<text x="171.4" y="149.6">RPS2512F1K</text>
<text x="184.8" y="149.6">(2512)</text>
<text x="160" y="165.8">GRM188B11H103KA01</text>
<text x="160" y="167.9">GRM188F11H104ZA01</text>
<text x="67.3" y="168.7">ano</text>
<text x="71.9" y="168.7">encoder</text>
<text x="80.6" y="168.7">(row4)</text>
<text x="160" y="169.9">(1601)</text>
</g>
</svg>
